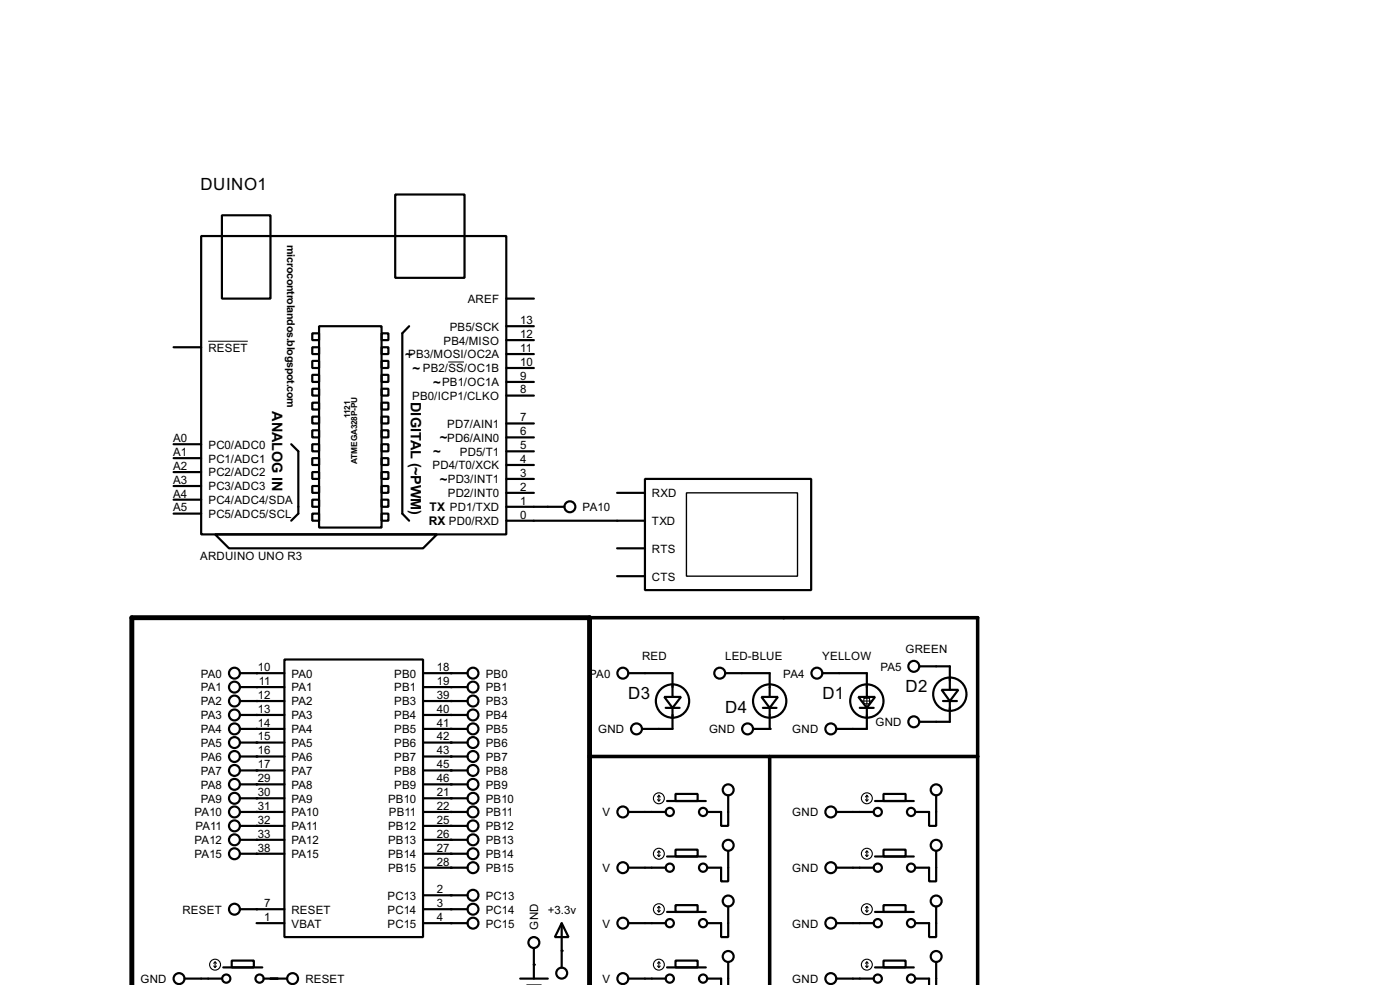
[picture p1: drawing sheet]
<svg xmlns="http://www.w3.org/2000/svg" width="256mm" height="180mm" viewBox="0 0 256 180" stroke-linecap="round" stroke-linejoin="round" font-family="sans-serif">
<g fill="#000">
<circle cx="47" cy="135.9" r=".2"/>
<circle cx="47" cy="133.4" r=".2"/>
<circle cx="47" cy="130.9" r=".2"/>
<circle cx="47" cy="125.8" r=".2"/>
<circle cx="47" cy="128.3" r=".2"/>
<circle cx="47" cy="123.2" r=".2"/>
<circle cx="47" cy="138.5" r=".2"/>
<circle cx="82.6" cy="130.9" r=".2"/>
<circle cx="82.6" cy="133.4" r=".2"/>
<circle cx="82.6" cy="138.5" r=".2"/>
<circle cx="82.6" cy="128.3" r=".2"/>
<circle cx="82.6" cy="135.9" r=".2"/>
<circle cx="82.6" cy="123.2" r=".2"/>
<circle cx="82.6" cy="125.8" r=".2"/>
<circle cx="141" cy="133.4" r=".2"/>
<circle cx="47" cy="143.6" r=".2"/>
<circle cx="47" cy="153.7" r=".2"/>
<circle cx="47" cy="156.3" r=".2"/>
<circle cx="47" cy="141" r=".2"/>
<circle cx="47" cy="148.6" r=".2"/>
<circle cx="47" cy="146.1" r=".2"/>
<circle cx="47" cy="151.2" r=".2"/>
<circle cx="82.6" cy="153.7" r=".2"/>
<circle cx="82.6" cy="156.3" r=".2"/>
<circle cx="82.6" cy="141" r=".2"/>
<circle cx="82.6" cy="143.6" r=".2"/>
<circle cx="82.6" cy="146.1" r=".2"/>
<circle cx="82.6" cy="151.2" r=".2"/>
<circle cx="82.6" cy="158.8" r=".2"/>
<circle cx="82.6" cy="148.6" r=".2"/>
<circle cx="47" cy="166.4" r=".2"/>
<circle cx="82.6" cy="169" r=".2"/>
<circle cx="82.6" cy="166.4" r=".2"/>
<circle cx="82.6" cy="163.9" r=".2"/>
<circle cx="97.8" cy="176.6" r=".2"/>
<circle cx="102.9" cy="174" r=".2"/>
</g>
<g fill="none" stroke="#000" stroke-width=".4">
<path d="M40.7 39.4h8.9v15.3h-8.9zM72.4 35.6h12.7v15.3h-12.7zM36.9 43.2h55.9v54.6h-55.9zM58.5 59.7h11.4v36.9h-11.4zM75 59.7l-1.3 1.3v33l1.3 1.3M92.8 59.7h5M92.8 54.7h5M31.8 63.6h5.1M57.2 61h1.3v1.3h-1.3zM57.2 63.6h1.3v1.2h-1.3zM57.2 66.1h1.3v1.3h-1.3zM57.2 68.6h1.3v1.3h-1.3z"/>
<path d="M57.2 71.2h1.3v1.2h-1.3zM57.2 73.7h1.3v1.3h-1.3zM57.2 76.3h1.3v1.2h-1.3zM57.2 78.8h1.3v1.3h-1.3zM69.9 61h1.3v1.3h-1.3zM69.9 63.6h1.3v1.2h-1.3zM69.9 66.1h1.3v1.3h-1.3zM69.9 68.6h1.3v1.3h-1.3zM69.9 71.2h1.3v1.2h-1.3zM69.9 73.7h1.3v1.3h-1.3zM69.9 76.3h1.3v1.2h-1.3zM69.9 78.8h1.3v1.3h-1.3z"/>
<path d="M92.8 77.5h5M92.8 72.4h5M92.8 69.9h5M92.8 67.4h5M92.8 64.8h5M92.8 62.3h5M31.8 94h5.1M31.8 91.5h5.1M31.8 89h5.1M31.8 86.4h5.1M31.8 83.9h5.1M31.8 81.3h5.1"/>
<path d="M39.4 97.8h40.7l-2.6 2.6h-35.5zM53.4 81.3l1.3 1.3v11.4l-1.3 1.3M57.2 81.3h1.3v1.3h-1.3zM57.2 83.9h1.3v1.2h-1.3zM57.2 86.4h1.3v1.3h-1.3zM57.2 89h1.3v1.2h-1.3zM57.2 91.5h1.3v1.3h-1.3zM57.2 94h1.3v1.3h-1.3zM69.9 81.3h1.3v1.3h-1.3zM69.9 83.9h1.3v1.2h-1.3zM69.9 86.4h1.3v1.3h-1.3zM69.9 89h1.3v1.2h-1.3z"/>
<path d="M69.9 91.5h1.3v1.3h-1.3zM69.9 94h1.3v1.3h-1.3zM92.8 95.3h25.4M92.8 92.8h10.6M92.8 90.2h5M92.8 87.7h5M92.8 85.1h5M92.8 82.6h5M92.8 80.1h5M113.1 90.2h5.1M118.2 87.7h30.4v20.3h-30.4zM113.1 100.4h5.1"/>
<path d="M113.1 105.5h5.1M44 123.2h8.1M44 133.4h8.1M44 128.3h8.1M44 125.8h8.1M44 130.9h8.1M44 135.9h8.1M44 138.5h8.1M52.1 120.7h25.4v50.8h-25.4zM77.5 123.2h8.2M77.5 133.4h8.2M77.5 128.3h8.2"/>
<path d="M77.5 125.8h8.2M77.5 130.9h8.2M77.5 135.9h8.2M77.5 138.5h8.2M115.1 123.2h8.1v4.4M121.7 127.6h3.1l-1.6 2zM122 129.6h2.5M123.2 129.6v3.8h-5.5M132.9 123.2h8.1v4.4M139.5 127.6h3l-1.5 2zM139.8 129.6h2.5M141 129.6v3.8h-3"/>
<path d="M150.7 123.2h8.1v4.4M157.3 127.6h3l-1.5 2zM157.5 129.6h2.6M158.8 129.6v3.8h-5.6M168.5 122h5.5v4.3M172.5 126.3h3.1l-1.6 2zM172.8 128.3h2.5M174 128.3v3.8h-5.5M44 148.6h8.1M44 141h8.1M44 143.6h8.1M44 146.1h8.1"/>
<path d="M44 151.2h8.1M44 153.7h8.1M44 156.3h8.1M77.5 158.8h8.2M77.5 148.6h8.2M77.5 141h8.2M77.5 143.6h8.2M77.5 146.1h8.2M77.5 151.2h8.2M77.5 153.7h8.2M77.5 156.3h8.2M115.1 158.8h6.9"/>
<path d="M115.1 148.6h6.9M122.2 156.8h7.1M122.2 146.6h7.1M123.8 155.5h4v1.3h-4zM123.8 145.3h4v1.3h-4zM133.4 155.8v5.5h-1.3v-2.5h-2.5M133.4 145.6v5.6h-1.3v-2.6h-2.5M153.2 158.8h6.9M153.2 148.6h6.9M160.3 156.8h7.1M160.3 146.6h7.1M161.9 155.5h4v1.3h-4z"/>
<path d="M161.9 145.3h4v1.3h-4zM171.5 155.8v5.5h-1.3v-2.5h-2.5M171.5 145.6v5.6h-1.3v-2.6h-2.5M33.8 179.1h6.9M40.9 177.1h7.2M42.5 175.8h4v1.3h-4zM44 166.4h8.1M47 169h5.1M48.3 179.1h4.3M77.5 169h8.2M77.5 163.9h8.2M77.5 166.4h8.2"/>
<path d="M95.3 179.1h5.1M97.8 173.5v5.6M102.9 169l1.3 2.5h-2.5zM102.9 169v8.1M115.1 179.1h6.9M115.1 169h6.9M122.2 177.1h7.1M122.2 166.9h7.1M123.8 175.8h4v1.3h-4zM123.8 165.7h4v1.2h-4zM129.6 179.1h2.5v1.2M133.4 165.9v5.6h-1.3v-2.5h-2.5"/>
<path d="M133.4 176.1v4.2M153.2 179.1h6.9M153.2 169h6.9M160.3 177.1h7.1M160.3 166.9h7.1M161.9 175.8h4v1.3h-4zM161.9 165.7h4v1.2h-4zM167.7 179.1h2.5v1.2M171.5 165.9v5.6h-1.3v-2.5h-2.5M171.5 176.1v4.2"/>
<circle cx="104.4" cy="92.8" r="1"/>
<circle cx="42.9" cy="133.4" r="1"/>
<circle cx="42.9" cy="138.5" r="1"/>
<circle cx="42.9" cy="135.9" r="1"/>
<circle cx="42.9" cy="123.2" r="1"/>
<circle cx="42.9" cy="125.8" r="1"/>
<circle cx="42.9" cy="128.3" r="1"/>
<circle cx="42.9" cy="130.9" r="1"/>
<circle cx="86.6" cy="128.3" r="1"/>
<circle cx="86.6" cy="138.5" r="1"/>
<circle cx="86.6" cy="133.4" r="1"/>
<circle cx="86.6" cy="125.8" r="1"/>
<circle cx="86.6" cy="130.9" r="1"/>
<circle cx="86.6" cy="135.9" r="1"/>
<circle cx="86.6" cy="123.2" r="1"/>
<circle cx="114.1" cy="123.2" r="1"/>
<circle cx="116.6" cy="133.4" r="1"/>
<circle cx="123.2" cy="128.3" r="3.1"/>
<circle cx="131.8" cy="123.2" r="1"/>
<circle cx="136.9" cy="133.4" r="1"/>
<circle cx="141" cy="128.3" r="3.1"/>
<circle cx="149.6" cy="123.2" r="1"/>
<circle cx="152.2" cy="133.4" r="1"/>
<circle cx="158.8" cy="128.3" r="3.1"/>
<circle cx="167.4" cy="132.1" r="1"/>
<circle cx="167.4" cy="122" r="1"/>
<circle cx="174" cy="127.1" r="3.1"/>
<circle cx="42.9" cy="141" r="1"/>
<circle cx="42.9" cy="153.7" r="1"/>
<circle cx="42.9" cy="143.6" r="1"/>
<circle cx="42.9" cy="156.3" r="1"/>
<circle cx="42.9" cy="151.2" r="1"/>
<circle cx="42.9" cy="146.1" r="1"/>
<circle cx="42.9" cy="148.6" r="1"/>
<circle cx="86.6" cy="146.1" r="1"/>
<circle cx="86.6" cy="156.3" r="1"/>
<circle cx="86.6" cy="148.6" r="1"/>
<circle cx="86.6" cy="143.6" r="1"/>
<circle cx="86.6" cy="141" r="1"/>
<circle cx="86.6" cy="153.7" r="1"/>
<circle cx="86.6" cy="151.2" r="1"/>
<circle cx="86.6" cy="158.8" r="1"/>
<circle cx="114.1" cy="158.8" r="1"/>
<circle cx="114.1" cy="148.6" r="1"/>
<circle cx="122.7" cy="148.6" r=".75"/>
<circle cx="122.7" cy="158.8" r=".75"/>
<circle cx="128.8" cy="148.6" r=".75"/>
<circle cx="128.8" cy="158.8" r=".75"/>
<circle cx="133.4" cy="154.7" r="1"/>
<circle cx="133.4" cy="144.6" r="1"/>
<circle cx="152.2" cy="158.8" r="1"/>
<circle cx="152.2" cy="148.6" r="1"/>
<circle cx="160.8" cy="148.6" r=".75"/>
<circle cx="160.8" cy="158.8" r=".75"/>
<circle cx="166.9" cy="158.8" r=".75"/>
<circle cx="166.9" cy="148.6" r=".75"/>
<circle cx="171.5" cy="144.6" r="1"/>
<circle cx="171.5" cy="154.7" r="1"/>
<circle cx="32.8" cy="179.1" r="1"/>
<circle cx="41.4" cy="179.1" r=".75"/>
<circle cx="42.9" cy="166.4" r="1"/>
<circle cx="47.5" cy="179.1" r=".75"/>
<circle cx="53.6" cy="179.1" r="1"/>
<circle cx="86.6" cy="166.4" r="1"/>
<circle cx="86.6" cy="163.9" r="1"/>
<circle cx="86.6" cy="169" r="1"/>
<circle cx="97.8" cy="172.5" r="1"/>
<circle cx="102.9" cy="178.1" r="1"/>
<circle cx="114.1" cy="179.1" r="1"/>
<circle cx="114.1" cy="169" r="1"/>
<circle cx="122.7" cy="179.1" r=".75"/>
<circle cx="122.7" cy="169" r=".75"/>
<circle cx="128.8" cy="179.1" r=".75"/>
<circle cx="128.8" cy="169" r=".75"/>
<circle cx="133.4" cy="175.1" r="1"/>
<circle cx="133.4" cy="164.9" r="1"/>
<circle cx="152.2" cy="169" r="1"/>
<circle cx="152.2" cy="179.1" r="1"/>
<circle cx="160.8" cy="179.1" r=".75"/>
<circle cx="160.8" cy="169" r=".75"/>
<circle cx="166.9" cy="179.1" r=".75"/>
<circle cx="166.9" cy="169" r=".75"/>
<circle cx="171.5" cy="164.9" r="1"/>
<circle cx="171.5" cy="175.1" r="1"/>
</g>
<g fill="none" stroke="#000" stroke-width=".2">
<path d="M157.8 128.3h2M158.3 127.8h1v1h-1zM158.8 127.3v2M120.5 156.5l.2 .3M120.5 146.4l.2 .2M120.7 145.6v1M120.7 155.8v1M120.7 155.8l.3 .2M120.7 155.8l-.2 .2M120.7 145.6l.3 .3M120.7 145.6l-.2 .3M121 156.5l-.3 .3"/>
<path d="M121 146.4l-.3 .2M158.6 156.5l.2 .3M158.6 146.4l.2 .2M158.8 145.6v1M158.8 155.8v1M158.8 155.8l.3 .2M158.8 155.8l-.2 .2M158.8 145.6l.3 .3M158.8 145.6l-.2 .3M159.1 156.5l-.3 .3M159.1 146.4l-.3 .2M39.2 176.8l.2 .3"/>
<path d="M39.4 176.1v1M39.4 176.1l.3 .2M39.4 176.1l-.2 .2M39.7 176.8l-.3 .3M120.5 176.8l.2 .3M120.5 166.7l.2 .2M120.7 165.9v1M120.7 176.1v1M120.7 176.1l.3 .2M120.7 176.1l-.2 .2M120.7 165.9l.3 .3M120.7 165.9l-.2 .3"/>
<path d="M121 176.8l-.3 .3M121 166.7l-.3 .2M158.6 176.8l.2 .3M158.6 166.7l.2 .2M158.8 165.9v1M158.8 176.1v1M158.8 176.1l.3 .2M158.8 176.1l-.2 .2M158.8 165.9l.3 .3M158.8 165.9l-.2 .3M159.1 176.8l-.3 .3M159.1 166.7l-.3 .2"/>
<circle cx="120.7" cy="146.1" r="1"/>
<circle cx="120.7" cy="156.3" r="1"/>
<circle cx="158.8" cy="156.3" r="1"/>
<circle cx="158.8" cy="146.1" r="1"/>
<circle cx="39.4" cy="176.6" r="1"/>
<circle cx="120.7" cy="166.4" r="1"/>
<circle cx="120.7" cy="176.6" r="1"/>
<circle cx="158.8" cy="166.4" r="1"/>
<circle cx="158.8" cy="176.6" r="1"/>
</g>
<path d="M24.2 180.3v-67.2h83.8v67.2" fill="none" stroke="#000" stroke-width=".9"/>
<path d="M108 113.1h71.1v67.2M108 138.5h71.1M141 138.5v41.8" fill="none" stroke="#000" stroke-width=".65"/>
<path d="M38.2 62.5h7.2M82.1 66.3h2.9" fill="none" stroke="#000" stroke-width=".18"/>
<path d="M125.8 90.2h20.3v15.3h-20.3z" fill="none" stroke="#000" stroke-width=".25"/>
<g font-size="3.5">
<text x="36.7" y="34.8">DUINO1</text>
<text x="115.1" y="128">D3</text>
<text x="132.9" y="130.5">D4</text>
<text x="150.7" y="128">D1</text>
<text x="165.9" y="126.7">D2</text>
</g>
<g font-size="3">
<text x="49.9" y="75.3" transform="rotate(90 49.9 75.3)">ANALOG IN</text>
<text x="75.2" y="73.6" transform="rotate(90 75.2 73.6)">DIGITAL (~PWM)</text>
</g>
<g font-size="2.7">
<text x="74.3" y="65.7">~</text>
<text x="75.6" y="68.3">~</text>
<text x="79.4" y="70.8">~</text>
<text x="79.4" y="83.5">~</text>
<text x="80.6" y="81">~</text>
<text x="80.6" y="88.5">~</text>
</g>
<g font-size="2.5">
<text x="78.7" y="93.6">TX PD1/TXD</text>
<text x="78.6" y="96.1">RX PD0/RXD</text>
</g>
<g font-size="2.4">
<text x="85.7" y="55.4">AREF</text>
<text x="95.3" y="59.3">13</text>
<text x="38.2" y="64.4">RESET</text>
<text x="74.8" y="65.6">PB3/MOSI/OC2A</text>
<text x="81.2" y="63.1">PB4/MISO</text>
<text x="82.4" y="60.5">PB5/SCK</text>
<text x="95.3" y="64.4">11</text>
<text x="95.3" y="61.9">12</text>
<text x="77.5" y="68.1">PB2/SS/OC1B</text>
<text x="81" y="70.7">PB1/OC1A</text>
<text x="95.3" y="72">8</text>
<text x="95.3" y="69.5">9</text>
<text x="95.3" y="67">10</text>
<text x="75.5" y="73.2">PB0/ICP1/CLKO</text>
<text x="95.3" y="77.1">7</text>
<text x="31.7" y="83.5">A1</text>
<text x="31.7" y="80.9">A0</text>
<text x="38.2" y="82.1">PC0/ADC0</text>
<text x="81.9" y="80.8">PD6/AIN0</text>
<text x="81.9" y="78.3">PD7/AIN1</text>
<text x="84.2" y="83.4">PD5/T1</text>
<text x="95.3" y="82.2">5</text>
<text x="95.3" y="79.7">6</text>
<text x="31.7" y="88.5">A3</text>
<text x="31.7" y="86">A2</text>
<text x="38.2" y="89.8">PC3/ADC3</text>
<text x="38.2" y="87.2">PC2/ADC2</text>
<text x="38.2" y="84.7">PC1/ADC1</text>
<text x="79.2" y="85.9">PD4/T0/XCK</text>
<text x="82" y="88.5">PD3/INT1</text>
<text x="95.3" y="89.8">2</text>
<text x="95.3" y="87.3">3</text>
<text x="95.3" y="84.7">4</text>
<text x="31.7" y="93.6">A5</text>
<text x="31.7" y="91.1">A4</text>
<text x="38.2" y="94.8">PC5/ADC5/SCL</text>
<text x="38.2" y="92.3">PC4/ADC4/SDA</text>
<text x="82" y="91">PD2/INT0</text>
<text x="95.3" y="94.9">0</text>
<text x="95.3" y="92.4">1</text>
<text x="106.7" y="93.6">PA10</text>
<text x="119.4" y="91">RXD</text>
<text x="119.4" y="101.2">RTS</text>
<text x="119.4" y="96.1">TXD</text>
<text x="36.7" y="102.6">ARDUINO UNO R3</text>
<text x="119.4" y="106.3">CTS</text>
<text x="165.9" y="119.5">GREEN</text>
<text x="36.8" y="124">PA0</text>
<text x="47.3" y="122.8">10</text>
<text x="47.4" y="125.4">11</text>
<text x="53.4" y="124">PA0</text>
<text x="72.2" y="124">PB0</text>
<text x="80.1" y="125.4">19</text>
<text x="80.1" y="122.8">18</text>
<text x="89" y="124">PB0</text>
<text x="107.9" y="124">PA0</text>
<text x="117.6" y="120.7">RED</text>
<text x="132.8" y="120.7">LED-BLUE</text>
<text x="143.5" y="124">PA4</text>
<text x="150.6" y="120.7">YELLOW</text>
<text x="161.3" y="122.8">PA5</text>
<text x="36.8" y="131.7">PA3</text>
<text x="36.8" y="129.1">PA2</text>
<text x="36.8" y="126.6">PA1</text>
<text x="47.3" y="130.5">13</text>
<text x="47.3" y="127.9">12</text>
<text x="53.4" y="131.7">PA3</text>
<text x="53.4" y="129.1">PA2</text>
<text x="53.4" y="126.6">PA1</text>
<text x="72.2" y="129.1">PB3</text>
<text x="72.2" y="131.7">PB4</text>
<text x="72.2" y="126.6">PB1</text>
<text x="80.1" y="127.9">39</text>
<text x="80.1" y="130.5">40</text>
<text x="89" y="126.6">PB1</text>
<text x="89" y="129.1">PB3</text>
<text x="89" y="131.7">PB4</text>
<text x="36.8" y="136.7">PA5</text>
<text x="36.8" y="134.2">PA4</text>
<text x="47.3" y="135.5">15</text>
<text x="47.3" y="133">14</text>
<text x="53.4" y="136.7">PA5</text>
<text x="53.4" y="134.2">PA4</text>
<text x="72.2" y="134.2">PB5</text>
<text x="72.2" y="136.7">PB6</text>
<text x="80.1" y="133">41</text>
<text x="80.1" y="135.5">42</text>
<text x="89" y="134.2">PB5</text>
<text x="89" y="136.7">PB6</text>
<text x="109.6" y="134.2">GND</text>
<text x="129.9" y="134.2">GND</text>
<text x="145.1" y="134.2">GND</text>
<text x="160.4" y="132.9">GND</text>
<text x="36.8" y="141.8">PA7</text>
<text x="36.8" y="139.3">PA6</text>
<text x="47.3" y="143.2">29</text>
<text x="47.3" y="140.6">17</text>
<text x="47.3" y="138.1">16</text>
<text x="53.4" y="141.8">PA7</text>
<text x="53.4" y="139.3">PA6</text>
<text x="72.2" y="139.3">PB7</text>
<text x="72.2" y="141.8">PB8</text>
<text x="80.1" y="138.1">43</text>
<text x="80.1" y="140.6">45</text>
<text x="80.1" y="143.2">46</text>
<text x="89" y="141.8">PB8</text>
<text x="89" y="139.3">PB7</text>
<text x="35.6" y="149.4">PA10</text>
<text x="36.8" y="144.4">PA8</text>
<text x="36.8" y="146.9">PA9</text>
<text x="47.3" y="145.7">30</text>
<text x="47.3" y="148.2">31</text>
<text x="53.4" y="144.4">PA8</text>
<text x="53.4" y="146.9">PA9</text>
<text x="53.4" y="149.4">PA10</text>
<text x="71.1" y="146.9">PB10</text>
<text x="71.2" y="149.4">PB11</text>
<text x="72.2" y="144.4">PB9</text>
<text x="80.1" y="148.2">22</text>
<text x="80.1" y="145.7">21</text>
<text x="89" y="144.4">PB9</text>
<text x="89" y="146.9">PB10</text>
<text x="89" y="149.4">PB11</text>
<text x="110.4" y="149.4">V</text>
<text x="145.1" y="149.4">GND</text>
<text x="35.6" y="154.5">PA12</text>
<text x="35.8" y="152">PA11</text>
<text x="47.3" y="150.8">32</text>
<text x="47.3" y="153.3">33</text>
<text x="47.3" y="155.9">38</text>
<text x="53.4" y="152">PA11</text>
<text x="53.4" y="154.5">PA12</text>
<text x="71.1" y="152">PB12</text>
<text x="71.1" y="154.5">PB13</text>
<text x="80.1" y="150.8">25</text>
<text x="80.1" y="153.3">26</text>
<text x="80.1" y="155.9">27</text>
<text x="89" y="152">PB12</text>
<text x="89" y="154.5">PB13</text>
<text x="35.6" y="157.1">PA15</text>
<text x="53.4" y="157.1">PA15</text>
<text x="71.1" y="157.1">PB14</text>
<text x="71.1" y="159.6">PB15</text>
<text x="80.1" y="158.4">28</text>
<text x="89" y="157.1">PB14</text>
<text x="89" y="159.6">PB15</text>
<text x="110.4" y="159.6">V</text>
<text x="145.1" y="159.6">GND</text>
<text x="33.4" y="167.2">RESET</text>
<text x="48.4" y="166">7</text>
<text x="53.4" y="167.2">RESET</text>
<text x="71" y="167.2">PC14</text>
<text x="71" y="164.7">PC13</text>
<text x="80.1" y="166">3</text>
<text x="80.1" y="163.5">2</text>
<text x="89" y="164.7">PC13</text>
<text x="89" y="167.2">PC14</text>
<text x="100.4" y="167.2">+3.3v</text>
<text x="48.4" y="168.6">1</text>
<text x="53.4" y="169.8">VBAT</text>
<text x="71" y="169.8">PC15</text>
<text x="80.1" y="168.6">4</text>
<text x="89" y="169.8">PC15</text>
<text x="98.6" y="170.2" transform="rotate(-90 98.6 170.2)">GND</text>
<text x="110.4" y="169.8">V</text>
<text x="145.1" y="169.8">GND</text>
<text x="25.7" y="179.9">GND</text>
<text x="55.9" y="179.9">RESET</text>
<text x="110.4" y="179.9">V</text>
<text x="145.1" y="179.9">GND</text>
</g>
<text font-size="2.2" x="52.6" y="44.9" transform="rotate(90 52.6 44.9)">microcontrolandos.blogspot.com</text>
<g font-size="1.7">
<text x="64.2" y="76.5" transform="rotate(-90 64.2 76.5)">1121</text>
<text x="65.4" y="84.9" transform="rotate(-90 65.4 84.9)">ATMEGA328P-PU</text>
</g>
</svg>
